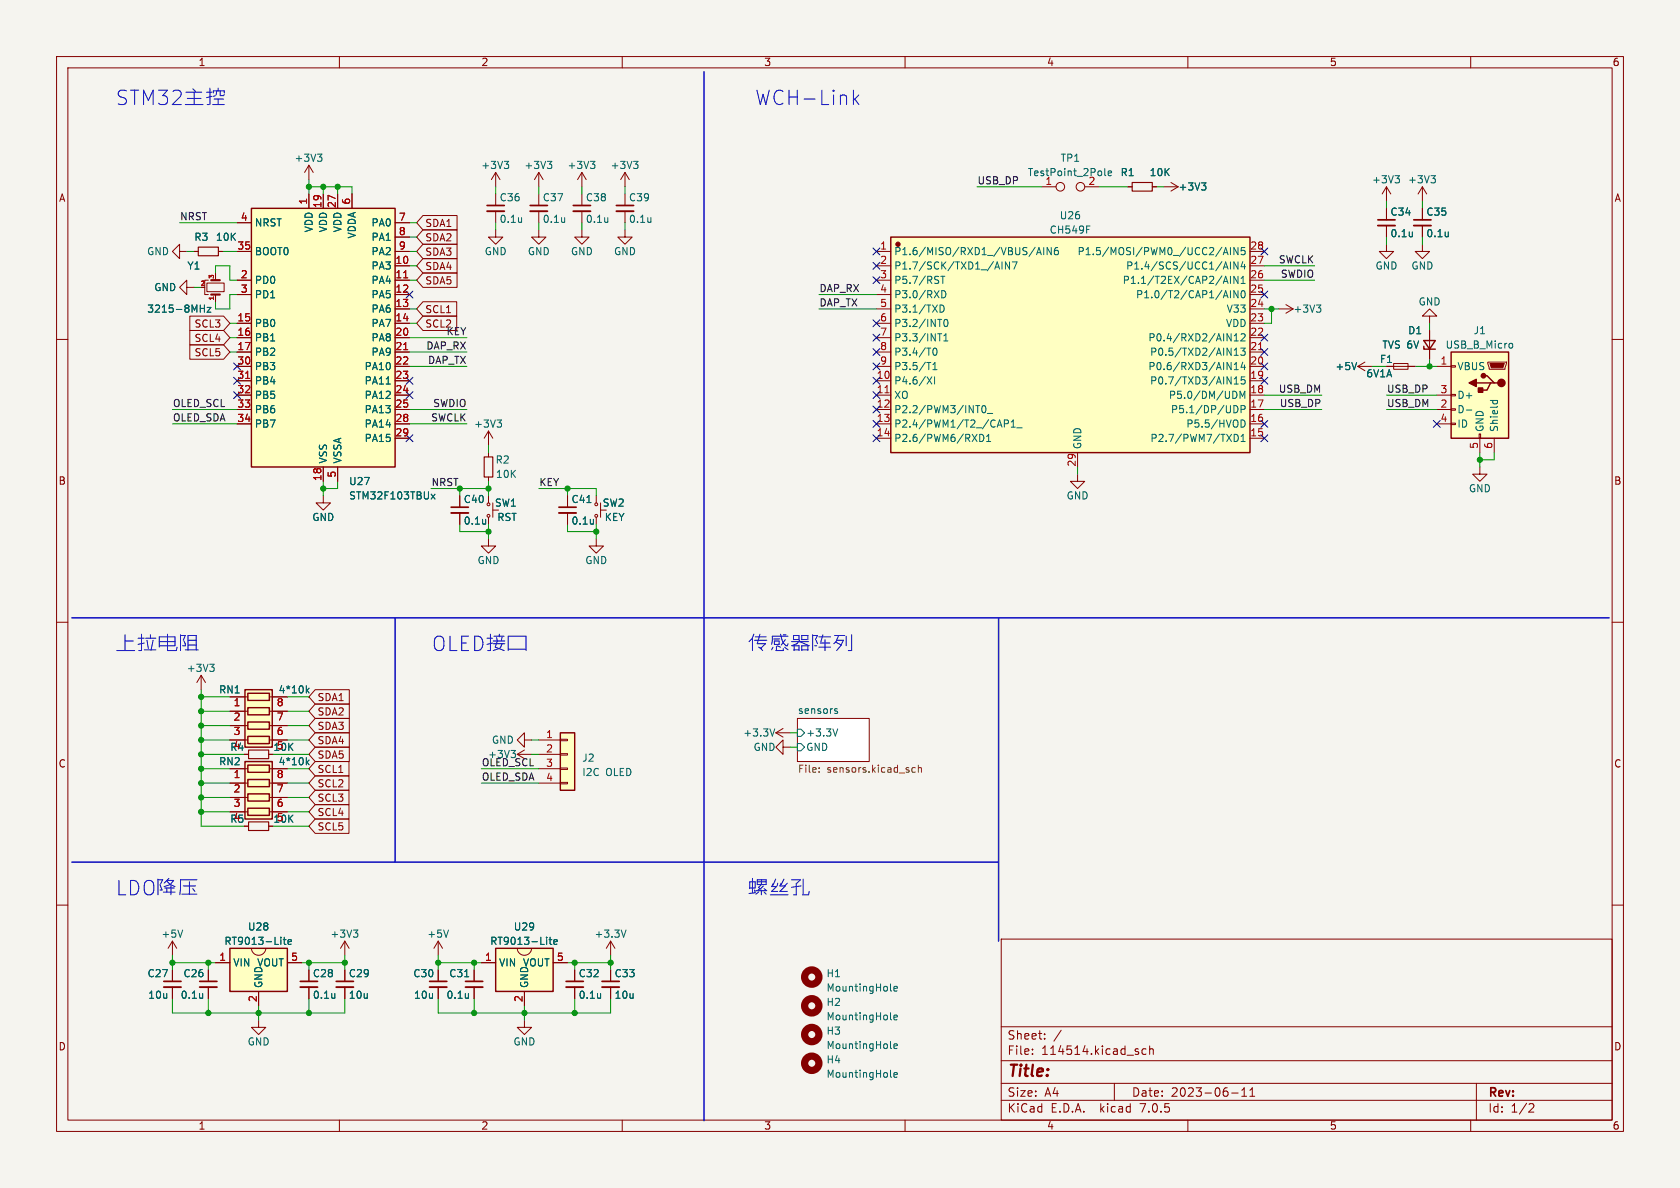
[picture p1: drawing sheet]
<svg xmlns="http://www.w3.org/2000/svg" width="297mm" height="210mm" viewBox="0 0 297 210" stroke-linecap="round" stroke-linejoin="round" font-family="sans-serif">
<path d="M0 0h297v210h-297z" fill="#f5f4ef" stroke="#f5f4ef" stroke-width=".18"/>
<g fill="none" stroke="#840000" stroke-width=".18">
<path d="M10 10h277v190h-277zM12 12h273v186h-273zM60 10v2M110 10v2M160 10v2M210 10v2M260 10v2M41.9 39.4h2.5M54.6 29.2v2.6M54.6 34.3v2.5M54.6 29.2l-.8 1.3M54.6 29.2l.8 1.3"/>
<path d="M57.1 34.3v2.5M59.7 34.3v2.5M62.2 34.3v2.5M69.8 39.4h2.6M74.8 38.1h6v2.5h-6l-1.1-1.2zM87.6 30.5v2.5M87.6 34.3v2M87.6 37.3v2.1M87.6 30.5l-.7 1.3M87.6 30.5l.8 1.3M95.2 30.5v2.5M95.2 34.3v2"/>
<path d="M95.2 37.3v2.1M95.2 30.5l-.7 1.3M95.2 30.5l.8 1.3M102.9 30.5v2.5M102.9 34.3v2M102.9 37.3v2.1M102.9 30.5l-.8 1.3M102.9 30.5l.7 1.3M110.5 30.5v2.5M110.5 34.3v2M110.5 37.3v2.1M110.5 30.5l-.8 1.3"/>
<path d="M110.5 30.5l.8 1.3M184.1 33h2.6M191.8 33h2.5M199.4 33h.8M203.7 33h.8M205.7 33h2.6M207 32.3l1.3 .7M208.3 33l-1.3 .8M245.1 33v2.6M245.1 36.8v2.1M245.1 39.9v2M245.1 33l-.8 1.3"/>
<path d="M245.1 33l.8 1.3M251.5 33v2.6M251.5 36.8v2.1M251.5 39.9v2M251.5 33l-.8 1.3M251.5 33l.7 1.3M10 60h2M31.7 44.5v-1.3l-1.2 1.3 1.2 1.2v-1.2h1.3M33 50.8v-1.3l-1.3 1.3 1.3 1.3v-1.3h1.3M33.6 58.4h5.9l1.1 1.3-1.1 1.3h-5.9zM33.6 55.9h5.9l1.1 1.3-1.1 1.2h-5.9zM34.3 44.5h.8"/>
<path d="M36.6 50h3v1.6h-3zM36.8 49.5h-.6v2.6h.6M38.1 48.3v1.2M38.1 52.1v1.2M38.6 44.5h.8M41.9 44.5h2.5M41.9 59.7h2.5M41.9 57.2h2.5M41.9 52.1h2.5M41.9 49.5h2.5M69.8 54.6h2.6M69.8 44.5h2.6"/>
<path d="M69.8 47h2.6M69.8 59.7h2.6M69.8 57.2h2.6M69.8 52.1h2.6M69.8 49.5h2.6M69.8 41.9h2.6M74.8 55.9h5.9v2.5h-5.9l-1.1-1.2zM74.8 40.6h6v2.6h-6l-1.1-1.3zM74.8 48.3h6v2.5h-6l-1.1-1.3zM74.8 53.3h5.9v2.6h-5.9l-1.1-1.3zM74.8 43.2h6v2.5h-6l-1.1-1.2zM74.8 45.7h6v2.6h-6l-1.1-1.3z"/>
<path d="M87.6 40.6v1.3h1.3l-1.3 1.3-1.2-1.3h1.2M95.2 40.6v1.3h1.3l-1.3 1.3-1.2-1.3h1.2M102.9 40.6v1.3h1.2l-1.2 1.3-1.3-1.3h1.3M110.5 40.6v1.3h1.3l-1.3 1.3-1.3-1.3h1.3M154.9 54.6h2.6M154.9 44.5h2.6M154.9 47h2.6M154.9 59.7h2.6M154.9 57.2h2.6M154.9 52.1h2.6M154.9 49.5h2.6M221 54.6h2.5"/>
<path d="M221 44.5h2.5M221 47h2.5M221 59.7h2.5M221 57.2h2.5M221 52.1h2.5M221 49.5h2.5M226.1 54.6h2.5M227.3 53.8l1.3 .8M228.6 54.6l-1.3 .8M245.1 43.2v1.3h1.3l-1.3 1.2-1.3-1.2h1.3M251.5 43.2v1.3h1.2l-1.2 1.2-1.3-1.2h1.3M252.7 55.9h-1.2l1.2-1.3 1.3 1.3h-1.3v1.3"/>
<path d="M252.7 58.4v5.1M285 60h2M33.6 61h5.9l1.1 1.2-1.1 1.3h-5.9zM41.9 64.8h2.5M41.9 72.4h2.5M41.9 69.9h2.5M41.9 74.9h2.5M41.9 67.3h2.5M41.9 62.2h2.5M69.8 64.8h2.6M69.8 72.4h2.6M69.8 69.9h2.6"/>
<path d="M69.8 74.9h2.6M69.8 67.3h2.6M69.8 77.5h2.6M69.8 62.2h2.6M86.4 76.2l-.8 1.3M86.4 76.2v2.5M86.4 76.2l.7 1.3M154.9 64.8h2.6M154.9 72.4h2.6M154.9 69.9h2.6M154.9 74.9h2.6M154.9 67.3h2.6"/>
<path d="M154.9 77.5h2.6M154.9 62.2h2.6M221 64.8h2.5M221 72.4h2.5M221 69.9h2.5M221 74.9h2.5M221 67.3h2.5M221 77.5h2.5M221 62.2h2.5M240 64.8h2.6M240 64.8l1.3 .7M241.3 64l-1.3 .8"/>
<path d="M245.1 64.8h5.1M246.4 64.3h2.5v1h-2.5zM254 64.8h2.5M254 72.4h2.5M254 69.9h2.5M254 74.9h2.5M256.5 74.8h.8v.3h-.8zM256.5 72.3h.8v.2h-.8zM256.5 69.7h.8v.3h-.8zM256.5 64.6h.8v.3h-.8zM261.5 76.7h.2v.8h-.2zM261.6 77.5v2.5"/>
<path d="M263 64h3.3v.3l-.2 1h-2.8zM264.2 77.5v2.5M57.1 87.6v1.3h1.3l-1.3 1.3-1.2-1.3h1.2M57.1 82.6v2.5M59.7 82.6v2.5M81.3 87.6v2.1M81.3 90.7v2M86.4 95.3v1.2h1.2l-1.2 1.3-1.3-1.3h1.3M86.4 80v.8M86.4 84.3v.8M86.4 87.6v1.3M86.4 91.4v1.3"/>
<path d="M87.1 88.9v2.5M100.3 87.6v2.1M100.3 90.7v2M105.4 95.3v1.2h1.3l-1.3 1.3-1.3-1.3h1.3M105.4 87.6v1.3M105.4 91.4v1.3M106.2 88.9v2.5M190.5 83.8v1.3h1.3l-1.3 1.3-1.3-1.3h1.3M190.5 80v2.6M261.6 82.6v1.2h-1.3l1.3 1.3 1.3-1.3h-1.3M10 110h2M35.6 119.4l-.8 1.3"/>
<path d="M35.6 119.4v2.5M35.6 119.4l.7 1.3M285 110h2M40.6 130.8h3.2M40.6 135.9h3.2M40.6 138.4h3.2M40.6 123.2h3.2M40.6 125.7h3.2M40.6 128.3h3.2M43.2 133.4h.7M47.5 133.4h.8M47.6 130.8h3.2"/>
<path d="M47.6 135.9h3.2M47.6 138.4h3.2M47.6 123.2h3.2M47.6 125.7h3.2M47.6 128.3h3.2M55.7 121.9h6.1v2.6h-6.1l-1.1-1.3zM55.7 124.5h6.1v2.5h-6.1l-1.1-1.3zM55.7 139.7h6v2.5h-6l-1.1-1.2zM55.7 137.2h6v2.5h-6l-1.1-1.3zM55.7 132.1h6.1v2.5h-6.1l-1.1-1.2zM55.7 129.5h6.1v2.6h-6.1l-1.1-1.3zM55.7 134.6h6v2.6h-6l-1.1-1.3z"/>
<path d="M55.7 127h6.1v2.5h-6.1l-1.1-1.2zM91.4 133.4h2.6M91.4 133.4l1.3 .7M92.7 130.8v-1.3l-1.3 1.3 1.3 1.3v-1.3h1.3M92.7 132.6l-1.3 .8M95.2 130.8h3.9M95.2 133.4h3.9M95.2 135.9h3.9M95.2 138.4h3.9M99.1 138.3h1.2v.3h-1.2zM99.1 135.8h1.2v.2h-1.2zM99.1 133.2h1.2v.3h-1.2z"/>
<path d="M99.1 130.7h1.2v.2h-1.2zM137.2 129.5l1.2 .8M137.2 129.5h2.5M138.4 132.1v-1.3l-1.2 1.3 1.2 1.3v-1.3h1.3M138.4 128.8l-1.2 .7M141 127h12.7v7.6h-12.7zM10 160h2M40.6 141h3.2M40.6 143.5h3.2M43.2 146.1h.7M47.5 146.1h.8M47.6 141h3.2"/>
<path d="M47.6 143.5h3.2M55.7 142.2h6v2.6h-6l-1.1-1.3zM55.7 144.8h6v2.5h-6l-1.1-1.2zM285 160h2M30.5 166.4v2.5M30.5 171.5v2M30.5 174.5v2M30.5 166.4l-.8 1.2M30.5 166.4l.7 1.2M36.8 171.5v2M36.8 174.5v2M38.1 170.2h2.5"/>
<path d="M44.4 167.6a1.27 1.27 0 0 0 1.3 1.3 1.27 1.27 0 0 0 1.3-1.3M45.7 175.3v2.5M50.8 170.2h2.5M54.6 171.5v2M54.6 174.5v2M61 166.4l-.8 1.2M61 166.4v2.5M61 171.5v2M61 174.5v2M61 166.4l.7 1.2M77.5 166.4l-.8 1.2M77.5 166.4v2.5"/>
<path d="M77.5 171.5v2M77.5 174.5v2M77.5 166.4l.7 1.2M83.8 171.5v2M83.8 174.5v2M85.1 170.2h2.5M91.4 167.6a1.27 1.27 0 0 0 1.3 1.3 1.27 1.27 0 0 0 1.3-1.3M92.7 175.3v2.5M97.8 170.2h2.5M101.6 171.5v2M101.6 174.5v2M107.9 166.4l-.7 1.2"/>
<path d="M107.9 166.4v2.5M107.9 171.5v2M107.9 174.5v2M107.9 166.4l.8 1.2M177 166h108v32h-108zM45.7 180.3v1.3h1.3l-1.3 1.3-1.3-1.3h1.3M60 198v2M92.7 180.3v1.3h1.3l-1.3 1.3-1.3-1.3h1.3M110 198v2M160 198v2M177 194.5h108M177 191.5h108"/>
<path d="M177 187.5h108M177 181.5h108M182.5 186.3v.1M182.5 185.5v.1M184.7 183.6v.1M184.7 182.8v.1M187.6 182.1l-1.3 2M197 191.5v3M202.6 185.5l-.4-.1-.3 .3v.4l.1 .2h.6M203.2 185.5l.3-.1 .3 .1 .1 .9M203.2 184.9v1.5M210 198v2"/>
<path d="M217.7 193.2h1.2M219.5 193.8h.9M219.5 192.7l.5-.4v1.5M221 193.8h.8M221 192.7l.4-.4v1.5M260 198v2M261 191.5v6.5M270.5 195.1l.5 .1 .2 .3-1 1.1h1"/>
<circle cx="187.5" cy="33" r=".76"/>
<circle cx="191" cy="33" r=".76"/>
<circle cx="86.4" cy="89.2" r=".25"/>
<circle cx="86.4" cy="91.2" r=".25"/>
<circle cx="105.4" cy="91.2" r=".25"/>
<circle cx="105.4" cy="89.2" r=".25"/>
</g>
<path d="M141 127h12.7v7.6h-12.7z" fill="#fff" stroke="#fff" stroke-width=".18"/>
<g fill="none" stroke="#006464" stroke-width=".18">
<path d="M56.1 27.2h.8l-.4 .5M56.7 27.7l.2 .3v.3l-.2 .2M89.1 28.5h.8l-.4 .5M89.7 29l.2 .2v.3l-.2 .3M96.8 28.5h.7l-.4 .5M97.3 29l.2 .2v.3l-.2 .3M104.4 28.5h.8l-.5 .5M104.9 29l.3 .2v.3l-.3 .3M112 28.5h.8l-.4 .5M112.5 29l.3 .2v.3l-.3 .3M192.1 39.9h.6M195.3 29.8v1.1l.2 .2"/>
<path d="M195.9 30.6l.6-.1v-.2l-.4-.1-.2 .2 .1 .6h.5M212.4 32.3h.8l-.4 .5M212.9 32.8l.3 .3v.3l-.3 .2M246.6 31.1h.8l-.4 .4M247.2 31.5l.2 .3v.3l-.2 .2M253 31.1h.8l-.5 .4M253.5 31.5l.3 .3v.3l-.3 .2M35.4 54.5h.7M36.1 53.9v1.3M36.6 54.3h.7l-.7 .9h.7M165.8 59h.7M166.2 53.9a.64 .64 0 0 1 .7 .7 .64 .64 0 0 1-.7 .6z"/>
<path d="M166.3 48.8h.7M166.5 51.4a.64 .64 0 0 1 .7 .6 .64 .64 0 0 1-.7 .6zM166.7 48.8v1.3M166.9 59.4l.3-.4v1.3M167 56.6l.2-.1a.68 .68 0 0 1 .4 .6 .68 .68 0 0 1-.4 .6l-.2-.1-.1-.4zM177.1 46.3v1.3M178.5 46.3v1.3l-.8-1.3v1.3M179 46.3h.8l-.5 1.3M183.2 45l.5-1.2 .4 1.2M183.4 44.7h.6M184.5 43.8v1.2M185.8 43.8v1.2l-.7-1.2v1.2"/>
<path d="M187 43.8h-.4a.86 .86 0 0 0 0 1.2l.5-.1v-.4l-.2-.3-.4 .1-.1 .2M216.3 45l.4-1.2 .4 1.2M216.4 44.7h.6M216.4 49.7h.6M216.7 51.4l.4 1.2M216.7 48.8l.4 1.3M217.5 43.8v1.2M217.5 46.3v1.3M217.5 48.8v1.3M217.5 51.4v1.2M218.2 59.4l.4-.4v1.3M218.9 43.8v1.2l-.8-1.2v1.2"/>
<path d="M218.9 46.3v1.3l-.8-1.3v1.3M218.9 48.8v1.3l-.8-1.3v1.3M218.9 51.4v1.2l-.8-1.2v1.2M219.4 49.2l.4-.4v1.3M219.4 59.1l.5-.1 .2 .4-.8 .9h.8M219.4 50.1h.7M219.6 51.4h.1a.68 .68 0 0 1 .4 .6 .68 .68 0 0 1-.4 .6 .84 .84 0 0 1-.1-1.2zM219.7 46.2l-.3 .9h.8M220 46.7v.9M220.1 43.8h-.6l-.1 .6 .2-.2 .4 .1 .1 .2v.4l-.2 .1-.5-.1M232.7 53.9h.8l-.4 .5M233.3 54.4l.2 .2v.3l-.2 .3"/>
<path d="M87.9 74.2h.8l-.5 .5M88.4 74.7l.3 .3v.3l-.3 .2M163.8 64.1h.8M163.9 66.6l.8 1.3M164.7 66.6l-.8 1.3M164.9 65.3h.7M164.9 64.4l.4-.3v1.2M165 61.7l.2-.2a.68 .68 0 0 1 .5 .7 .68 .68 0 0 1-.5 .6l-.2-.1-.1-.4zM165.2 66.6v1.3M166.9 60.3h.7M173.2 76.8a.64 .64 0 0 1 .7 .6 .64 .64 0 0 1-.7 .6zM173.7 71.8l.2-.1a.68 .68 0 0 1 .4 .6 .68 .68 0 0 1-.4 .7l-.2-.2-.1-.3z"/>
<path d="M174.4 78h.7M174.4 77.1l.4-.3v1.2M174.5 73.1h1M177.6 74.2h.4l.3 .3-.1 .3-.6 .1M178.8 75.5h.7M178.8 74.6l.3-.4v1.3M179.7 75.6h1M218.1 71.7a.64 .64 0 0 1 .8 .6 .64 .64 0 0 1-.8 .7M218.2 76.8a.64 .64 0 0 1 .7 .6 .64 .64 0 0 1-.7 .6zM218.2 67.9h.7M218.2 61.9l.4-.4v1.3M218.2 64.4l.4-.3v1.2"/>
<path d="M218.2 67l.4-.4v1.3M218.2 65.3h.7M218.2 62.8h.7M218.2 60.3h.7M218.4 69.2l.3 .5-.3 .7M219.2 70.4v-1.2l.4 .9 .5-.9v1.2M219.3 61.5h.8l-.4 .5 .4 .1v.6l-.2 .1-.6-.1M219.4 74.2a.64 .64 0 0 1 .7 .7 .64 .64 0 0 1-.7 .6M219.4 72.4l.6-.1 .1-.2v-.3l-.7-.1v1.3M219.4 78h.7M219.4 77.1l.4-.3v1.2M219.7 64l-.3 .9h.8"/>
<path d="M220 64.5v.8M220.1 66.6h-.6l-.1 .6 .2-.1 .4 .1 .1 .1v.5l-.2 .1-.5-.1M239.8 64.1l-.4 1.2M259.2 72.5h1M263.5 70.8h1.2M264 70.8l-.1 .4M264.7 70.8v.4M267 60.7l.3 .1 .1 .1v.5l-.4 .1M76.2 87.4l.7 .8M76.9 87.4l-.7 .8M37.1 117.4h.8l-.5 .5M37.6 117.9l.3 .2v.3l-.3 .3"/>
<path d="M54.3 134.7l.3 .5M54.3 122l.3 .5M54.6 134.4l-.4 .4M54.6 121.7l-.4 .4M90.3 132.7h.8l-.4 .4M90.9 133.1l.2 .3v.3M137 128.8l-.5 1.3M141 131.4h.6l.6 .7-.6 .6h-.6zM141 128.9h.6l.6 .6-.6 .7h-.6zM147.6 125.6l.5 .3-.1 .2h-.3M147.6 125.3h.4M148.1 128.8l-.4 1.3"/>
<path d="M32.3 164.4l-.4 1.3M50.1 166.1h.5M50.3 165.7v1.1l.3 .1M50.9 166.5l.6-.1v-.2l-.4-.1-.2 .2 .1 .6h.5M62.5 164.4h.8l-.5 .5M63 164.9l.3 .2v.3l-.3 .3M79.3 164.4l-.4 1.3M97.1 166.1h.4M97.2 165.7v1.1l.3 .1M97.9 166.5l.6-.1v-.2l-.4-.1-.2 .2 .1 .6h.5M110.7 164.4l-.5 1.3M157.5 175.1l.1 .1"/>
<path d="M158 174.8l.6-.1v-.3h-.4l-.2 .1 .1 .6h.5M158 179.9l.6-.2v-.2l-.4-.1-.2 .2 .1 .6h.5M157.5 190.4h.1M157.5 180.2l.1 .1M157.5 185.3l.1 .1M158 190l.6-.1v-.2l-.4-.1-.2 .2 .1 .6h.5M158 184.9l.6-.1v-.2l-.4-.1-.2 .2 .1 .6h.5"/>
</g>
<path d="M144.8 136.4v.1M144.8 135.7v.2M161.8 135.7h-.3l-.3 .2 .1 .6h.5M162.4 135.8l.1-.1h.3l.1 .8M162.4 135.3v1.2" fill="none" stroke="#725600" stroke-width=".18"/>
<g fill="none" stroke="#840000" stroke-width="1.3">
<circle cx="143.5" cy="172.7" r="1.27"/>
<circle cx="143.5" cy="177.8" r="1.27"/>
<circle cx="143.5" cy="188" r="1.27"/>
<circle cx="143.5" cy="182.9" r="1.27"/>
</g>
<g fill="none" stroke="#840000" stroke-width=".33">
<path d="M86.1 37.3h3.1M93.7 37.3h3.1M101.3 37.3h3.1M109 37.3h3M243.6 39.9h3M249.9 39.9h3.1M79.8 90.7h3M98.8 90.7h3.1M29 174.5h3M35.3 174.5h3.1M53.1 174.5h3M59.4 174.5h3.1"/>
<path d="M75.9 174.5h3.1M82.3 174.5h3M100.1 174.5h3M106.4 174.5h3.1"/>
</g>
<g fill="none" stroke="#840000" stroke-width=".3">
<path d="M86.1 36.3h3.1M93.7 36.3h3.1M101.3 36.3h3.1M109 36.3h3M243.6 38.9h3M249.9 38.9h3.1M79.8 89.7h3M98.8 89.7h3.1M29 173.5h3M35.3 173.5h3.1M53.1 173.5h3M59.4 173.5h3.1"/>
<path d="M75.9 173.5h3.1M82.3 173.5h3M100.1 173.5h3M106.4 173.5h3.1"/>
</g>
<path d="M200.2 32.3h3.5v1.5h-3.5zM35.1 43.7h3.5v1.5h-3.5zM85.6 80.8h1.5v3.5h-1.5zM43.9 132.6h3.6v1.5h-3.6zM43.9 145.3h3.6v1.5h-3.6z" fill="none" stroke="#840000" stroke-width=".2"/>
<g fill="#ffffc2" stroke="#ffffc2" stroke-width=".18">
<path d="M256.5 62.2h10.2v15.3h-10.2z"/>
<path d="M157.5 41.9h63.5v38.1h-63.5z"/>
<path d="M99.1 129.5h2.5v10.2h-2.5z"/>
<path d="M87.6 167.6h10.2v7.7h-10.2z"/>
<path d="M44.4 36.8h25.4v45.8h-25.4z"/>
<path d="M43.3 134.6h4.8v10.2h-4.8z"/>
<path d="M43.3 121.9h4.8v10.2h-4.8z"/>
<path d="M40.6 167.6h10.2v7.7h-10.2z"/>
</g>
<g fill="none" stroke="#840000" stroke-width=".25">
<path d="M44.4 36.8h25.4v45.8h-25.4zM157.5 41.9h63.5v38.1h-63.5zM251.7 61.2v.5h2M251.7 60.2h2l-1 1.5zM256.5 62.2h10.2v15.3h-10.2zM261 67.7h2.5M262.3 66.4h.6l1.3 1.3h.6M264.2 67.7h-.7l-.6 1.3h-1.3M43.3 134.6h4.8v10.2h-4.8zM43.3 121.9h4.8v10.2h-4.8zM43.8 135.3h3.8v1.2h-3.8zM43.8 137.8h3.8v1.3h-3.8z"/>
<path d="M43.8 122.6h3.8v1.2h-3.8zM43.8 125.1h3.8v1.3h-3.8zM43.8 127.6h3.8v1.3h-3.8zM43.8 130.2h3.8v1.2h-3.8zM99.1 129.5h2.5v10.2h-2.5zM43.8 140.3h3.8v1.3h-3.8zM43.8 142.9h3.8v1.2h-3.8zM40.6 167.6h10.2v7.7h-10.2zM87.6 167.6h10.2v7.7h-10.2z"/>
</g>
<g fill="#840000" stroke="#840000" stroke-width=".25">
<path d="M259.7 67.7l1.3-.6v1.2z"/>
<path d="M261.4 68.6h.7v.7h-.7z"/>
<circle cx="265.4" cy="67.7" r=".63"/>
<circle cx="262.3" cy="66.4" r=".38"/>
</g>
<g fill="#840000" stroke="#840000" stroke-width=".18">
<path d="M263.4 64.3h2.5l-.2 .7h-2z"/>
<circle cx="158.8" cy="43.2" r=".38"/>
</g>
<path d="M71.4 49.1h.7M43.4 66.9h.7M71.4 61.8h.7M156.5 69.4h.7M222.5 61.8h.7" fill="none" stroke="#a90000" stroke-width=".18"/>
<path d="M37.3 52.1h1.6M37.3 49.5h1.6" fill="none" stroke="#840000" stroke-width=".38"/>
<g fill="none" stroke="#0000c2" stroke-width=".18">
<path d="M22.4 16.1l-1-.2a.62 .62 0 0 0-.5 .6 .62 .62 0 0 0 .5 .7 .93 .93 0 0 1 1 .6 .65 .65 0 0 1-.5 .7l-1-.1M23.1 15.9h1.4M23.8 15.9v2.6M25.4 18.5v-2.6l.8 1.9 .9-1.9v2.6M28 15.9h1.6l-.8 1a.69 .69 0 0 1 .8 .5v.6l-.2 .4-.3 .1h-.7l-.4-.3M30.6 16.2l.3-.3h.6a.69 .69 0 0 1 .4 1.1l-1.4 1.5h1.5M32.8 18.5h3.1M32.9 16.3h2.8M33.1 17.4h2.4M34.1 15.7l.5 .5M34.3 16.3v2.2M36.5 16.3h1"/>
<path d="M36.6 18.5h.4M37.1 15.6v2.9M37.5 17l-1 .3M37.6 18.5h2.1M37.7 16.4v-.3h2v.3M37.8 17.5h1.7M38.1 16.9l-.4 .1M38.3 16.1l-.1 .7M38.6 15.6v.5M38.6 17.5v.9M38.9 16.1v.8h.6l.2-.2M150.9 15.9v2.6"/>
<path d="M151.1 17.5l.7 1M151.8 16.8l-.9 1M20.7 115h3.1M22.1 113.3h1.5M22.1 112.2v2.8M24.4 112.8h1.1M25 112.1v2.9h-.5M25.5 114.9h2.1M25.5 113.7l-1.1 .2M25.7 112.8h1.9M26 113.2l.2 1.4M26.6 112.2v.6"/>
<path d="M27.1 113.2l-.4 1.7M28.2 113.4h2.7M28.2 114.2h2.7v-1.6h-2.7v1.8M29.6 112.1v2.9h1.6l.1-.6M31.9 112.2v2.8M31.9 112.3h.9l-.4 .9M32.5 113.3l.3 .5v.4h-.5M32.8 114.9h2.3M33.2 113.2h1.5M33.2 114h1.5M33.2 114.9v-2.6h1.5v2.6M76.9 112.8a.85 .85 0 0 1 1-.3 .85 .85 0 0 1 .6 .8v.9a.85 .85 0 0 1-.9 .8 .85 .85 0 0 1-.8-.8z"/>
<path d="M79.6 112.5v2.5h1.2M81.6 113.7h.9M82.8 112.5h-1.2v2.5h1.2M83.9 112.5a1.34 1.34 0 0 1 1.5 .8 1.34 1.34 0 0 1-.5 1.6l-1 .1zM86.1 112.8h1M86.7 112.1v2.9h-.5M87.1 113.7l-1 .2M87.2 113.3h2M87.2 113.8h2M87.3 112.5h1.8M87.8 112.7l.1 .6-.4 1.1 1.6 .6M88.3 112.1v.5"/>
<path d="M88.8 112.6l-.2 .6M88.8 113.8l-.3 .6-.2 .2-1.1 .4M89.8 115v-2.5h3.2v2.5M89.8 114.8h3.2M132.9 112.9l-.5 .5M133 112.7v2.3M133.3 112.1l-.4 1M133.4 113.2h2.2M133.5 112.6h1.9M134.1 114.4l.5 .2M134.4 112.1l-.5 1.7h1.4l-.8 .8M134.4 114.5l.4 .5"/>
<path d="M136.7 114.4l-.3 .5M136.8 112.9h1.1M136.9 113.3h.8v.6h-.8zM137.3 114.3v.7M137.4 114.2l.6 .2M138 112.1l.5 1.6 .5 .5h.2l.1-.4M138.5 114.6v.4h-1.4M138.5 112.2h.5M138.7 114.4l.6 .5M138.8 113.1l-.7 .9M139.3 112.5h-2.8l-.1 1.4M139.9 113.4h3"/>
<path d="M140 114.2h1.3v.8M140.3 114.9h1M140.3 112.3h1v.8h-1zM140.4 114v1M141.4 113.4l1.7 .8M141.4 113.2l-.5 .6-1 .4M141.7 114.9h1.1M141.7 115v-.8h1.1v.8M142.7 113.1h-1v-.8h1.1v.8M143.7 112.3h.8l-.3 .8M143.7 112.2v2.8M144 114.2h.4"/>
<path d="M144.3 113.2l.2 .6M144.8 112.6h2M144.8 114.4h2M145 113.7h1.7M145.5 112.2l-.4 1.2M145.8 113.1v1.9M147.5 112.3h1.9M147.8 113.5l1 .5M147.9 113.2h1.2l-.5 1-.7 .8M148.3 112.3l-.5 1.1-.4 .4M149.6 112.5v1.7M150.6 112.2v2.8h-.6"/>
<path d="M21 155.6v2.6h1.2M23.1 155.6a1.34 1.34 0 0 1 1.4 .9 1.34 1.34 0 0 1-.5 1.6l-.9 .1zM25.6 156a.85 .85 0 0 1 1-.4 .85 .85 0 0 1 .6 .9v.8a.85 .85 0 0 1-.9 .9 .85 .85 0 0 1-.8-.9zM27.9 155.5h.9l-.4 .7M27.9 155.4v2.8M28.3 156.4l.3 .9h-.3M28.9 157.7h2M29.1 157h1.7M29.5 155.6h1.2l-.6 .8M29.5 157v.7M29.5 155.8l.6 .6M29.9 155.3l-.9 .8"/>
<path d="M30.1 156.4l.8 .3M30.1 156.4l-1.1 .3M30.2 156.6v1.6M32.2 158.1h2.6M32.4 156.6h2.2M33.5 155.9v2.2M34.1 157.1l.4 .5M34.8 155.5h-2.9l-.1 2.7M132.5 157h1v-1.1h-1v1.2M133 155.3v2.5M133.4 157.3l.1 .5-1.1 .1M133.6 157.5h1.8"/>
<path d="M133.9 155.9h1.5M133.9 155.5h1.5v.9h-1.5zM134.1 157.7l-.5 .4M134.6 155.5v.9l-.5 .5 .3 .2-.4 .2M134.6 157.3v.9M135 156.6l-.6 .6M135.1 157.7l.3 .4M135.1 157.1l.5 .4M136.2 158.2h3.1M136.7 156.2l-.3 .5h.9l-.9 .9h1.1M137.1 155.4l-.4 1.1M137.5 156.1l-.1 .5"/>
<path d="M138.1 156.1l-.2 .5h.9l-.9 1h1.3M138.6 155.4l-.5 1M139.2 156.1l-.5 .5M139.9 155.5h1.6l-.6 .6M140.8 156.1v2.1h-.5M141.6 156.6l-1.7 .3M142 155.4v2.7M143.1 157.6l-.2 .6h-1"/>
</g>
<path d="M124.5 12.7v185.4M12.7 109.2h271.8M69.8 109.2v43.2M176.5 109.2v57.2M12.7 152.4h163.8" fill="none" stroke="#0000c2" stroke-width=".25"/>
<g fill="none" stroke="#009600" stroke-width=".18">
<path d="M31.7 39.4h10.2M54.6 33h7.6v1.3M54.6 31.8v2.5M57.1 33v1.3M59.7 33v1.3M72.4 39.4h1.3M87.6 33v1.3M87.6 39.4v1.2M95.2 33v1.3M95.2 39.4v1.2M102.9 33v1.3M102.9 39.4v1.2"/>
<path d="M110.5 33v1.3M110.5 39.4v1.2M172.7 33h11.4M194.3 33h5.1M204.5 33h1.2M245.1 35.6v1.2M251.5 35.6v1.2M33 44.5h1.3M34.3 50.8h1.3M38.1 48.3v-1.3h2.5v2.5h1.3M39.4 44.5h2.5M40.6 57.2h1.3"/>
<path d="M40.6 59.7h1.3M41.9 52.1h-1.3v2.5h-2.5v-1.3M72.4 54.6h1.3M72.4 44.5h1.3M72.4 41.9h1.3M72.4 57.2h1.3M72.4 49.5h1.3M72.4 47h1.3M72.4 59.7h10.1M144.8 52.1h10.1M144.8 54.6h10.1M223.5 54.6h2.6"/>
<path d="M223.5 49.5h8.9M223.5 47h8.9M224.8 54.6v2.6h-1.3M245.1 41.9v1.3M251.5 41.9v1.3M252.7 57.2v1.2M30.5 72.4h11.4M30.5 74.9h11.4M40.6 62.2h1.3M72.4 72.4h10.1M72.4 64.8h10.1M72.4 74.9h10.1"/>
<path d="M72.4 62.2h10.1M86.4 78.7v1.3M223.5 72.4h10.2M223.5 69.9h10.2M242.6 64.8h2.5M245.1 72.4h8.9M245.1 69.9h8.9M250.2 64.8h3.8M252.7 63.5v1.3M57.1 85.1v2.5M59.7 85.1v1.3h-2.6M76.2 86.4h10.2"/>
<path d="M81.3 92.7v1.3h5.1M81.3 86.4v1.2M86.4 85.1v2.5M86.4 92.7v2.6M95.2 86.4h10.2v1.2M100.3 86.4v1.2M100.3 92.7v1.3h5.1M105.4 92.7v2.6M190.5 82.6v1.2M261.6 80v2.6M264.2 80v1.3h-2.6M35.6 130.8h5"/>
<path d="M35.6 128.3h5M35.6 121.9v24.2h7.6M35.6 133.4h7.6M35.6 135.9h5M35.6 138.4h5M35.6 125.7h5M35.6 123.2h5M48.3 133.4h6.3M50.8 130.8h3.8M50.8 128.3h3.8M50.8 135.9h3.8M50.8 138.4h3.8"/>
<path d="M50.8 125.7h3.8M50.8 123.2h3.8M85.1 135.9h10.1M85.1 138.4h10.1M94 130.8h1.2M94 133.4h1.2M139.7 132.1h1.3M139.7 129.5h1.3M35.6 143.5h5M35.6 141h5M48.3 146.1h6.3M50.8 143.5h3.8"/>
<path d="M50.8 141h3.8M30.5 176.5v2.6h30.5v-2.6M30.5 170.2h7.6M30.5 168.9v2.6M36.8 170.2v1.3M36.8 176.5v2.6M45.7 177.8v2.5M53.3 170.2h7.7M54.6 170.2v1.3M54.6 176.5v2.6M61 168.9v2.6M77.5 176.5v2.6h30.4v-2.6"/>
<path d="M77.5 168.9v2.6M77.5 170.2h7.6M83.8 170.2v1.3M83.8 176.5v2.6M92.7 177.8v2.5M100.3 170.2h7.6M101.6 170.2v1.3M101.6 176.5v2.6M107.9 168.9v2.6"/>
</g>
<g fill="none" stroke="#000084" stroke-width=".18">
<path d="M71.8 51.5l1.2 1.2M73 51.5l-1.2 1.2M154.3 59.1l1.2 1.2M154.3 56.5l1.2 1.3M154.3 46.4l1.2 1.2M154.3 48.9l1.2 1.2M154.3 43.8l1.2 1.3M155.5 59.1l-1.2 1.2M155.5 56.5l-1.2 1.3M155.5 46.4l-1.2 1.2M155.5 48.9l-1.2 1.2M155.5 43.8l-1.2 1.3"/>
<path d="M222.9 59.1l1.2 1.2M222.9 43.8l1.2 1.3M222.9 51.5l1.2 1.2M224.1 59.1l-1.2 1.2M224.1 43.8l-1.2 1.3M224.1 51.5l-1.2 1.2M41.3 69.2l1.2 1.3M41.3 66.7l1.2 1.2M41.3 64.2l1.2 1.2M42.5 69.2l-1.2 1.3M42.5 66.7l-1.2 1.2M42.5 64.2l-1.2 1.2"/>
<path d="M71.8 69.2l1.2 1.3M71.8 66.7l1.2 1.2M71.8 76.9l1.2 1.2M73 69.2l-1.2 1.3M73 66.7l-1.2 1.2M73 76.9l-1.2 1.2M154.3 64.2l1.2 1.2M154.3 61.6l1.2 1.2M154.3 66.7l1.2 1.2M154.3 71.8l1.2 1.2M154.3 74.3l1.2 1.2M154.3 76.9l1.2 1.2"/>
<path d="M154.3 69.2l1.2 1.3M155.5 64.2l-1.2 1.2M155.5 61.6l-1.2 1.2M155.5 66.7l-1.2 1.2M155.5 71.8l-1.2 1.2M155.5 74.3l-1.2 1.2M155.5 76.9l-1.2 1.2M155.5 69.2l-1.2 1.3M222.9 61.6l1.2 1.2M222.9 74.3l1.2 1.2M222.9 66.7l1.2 1.2M222.9 76.9l1.2 1.2"/>
<path d="M222.9 64.2l1.2 1.2M224.1 61.6l-1.2 1.2M224.1 74.3l-1.2 1.2M224.1 66.7l-1.2 1.2M224.1 76.9l-1.2 1.2M224.1 64.2l-1.2 1.2M253.4 74.3l1.2 1.2M254.6 74.3l-1.2 1.2"/>
</g>
<g fill="#009600" stroke="#009600" stroke-width=".18">
<circle cx="107.9" cy="170.2" r=".46"/>
<circle cx="105.4" cy="94" r=".46"/>
<circle cx="81.3" cy="86.4" r=".46"/>
<circle cx="100.3" cy="86.4" r=".46"/>
<circle cx="86.4" cy="86.4" r=".46"/>
<circle cx="86.4" cy="94" r=".46"/>
<circle cx="224.8" cy="54.6" r=".46"/>
<circle cx="261.6" cy="81.3" r=".46"/>
<circle cx="252.7" cy="64.8" r=".46"/>
<circle cx="92.7" cy="179.1" r=".46"/>
<circle cx="101.6" cy="179.1" r=".46"/>
<circle cx="101.6" cy="170.2" r=".46"/>
<circle cx="83.8" cy="179.1" r=".46"/>
<circle cx="57.1" cy="86.4" r=".46"/>
<circle cx="54.6" cy="33" r=".46"/>
<circle cx="57.1" cy="33" r=".46"/>
<circle cx="59.7" cy="33" r=".46"/>
<circle cx="54.6" cy="179.1" r=".46"/>
<circle cx="45.7" cy="179.1" r=".46"/>
<circle cx="54.6" cy="170.2" r=".46"/>
<circle cx="61" cy="170.2" r=".46"/>
<circle cx="83.8" cy="170.2" r=".46"/>
<circle cx="77.5" cy="170.2" r=".46"/>
<circle cx="35.6" cy="135.9" r=".46"/>
<circle cx="35.6" cy="138.4" r=".46"/>
<circle cx="35.6" cy="133.4" r=".46"/>
<circle cx="36.8" cy="170.2" r=".46"/>
<circle cx="35.6" cy="141" r=".46"/>
<circle cx="36.8" cy="179.1" r=".46"/>
<circle cx="30.5" cy="170.2" r=".46"/>
<circle cx="35.6" cy="128.3" r=".46"/>
<circle cx="35.6" cy="125.7" r=".46"/>
<circle cx="35.6" cy="130.8" r=".46"/>
<circle cx="35.6" cy="123.2" r=".46"/>
<circle cx="35.6" cy="143.5" r=".46"/>
</g>
<text font-size="3.5" fill="#0000c2" x="133.3" y="18.8">WCH-Link</text>
<text font-size="2.8" fill="#840000" x="178" y="190.8">Title:</text>
<g font-size="2.1" fill="#840000">
<text x="178" y="183.9">Sheet:</text>
<text x="178" y="186.6">File:</text>
<text x="184" y="186.6">114514.kicad_sch</text>
<text x="178" y="196.8">KiCad</text>
<text x="178" y="194">Size:</text>
<text x="184.6" y="194">A4</text>
<text x="185.7" y="196.8">E.D.A.</text>
<text x="194.4" y="196.8">kicad</text>
<text x="200" y="194">Date:</text>
<text x="201.5" y="196.8">7.0.5</text>
<text x="206.9" y="194">2023-06-11</text>
<text x="263" y="194.2">Rev:</text>
<text x="263" y="196.8">Id:</text>
<text x="267" y="196.8">1/2</text>
</g>
<g font-size="1.8" fill="#840000">
<text x="35" y="11.8">1</text>
<text x="85" y="11.8">2</text>
<text x="135" y="11.8">3</text>
<text x="185" y="11.8">4</text>
<text x="235" y="11.8">5</text>
<text x="285" y="11.8">6</text>
<text x="10.4" y="35.8">A</text>
<text x="285.4" y="35.8">A</text>
<text x="75.1" y="40.3">SDA1</text>
<text x="75.1" y="42.8">SDA2</text>
<text x="75.1" y="45.4">SDA3</text>
<text x="75.1" y="47.9">SDA4</text>
<text x="75.1" y="50.4">SDA5</text>
<text x="34.4" y="58.1">SCL3</text>
<text x="75.1" y="58.1">SCL2</text>
<text x="75.1" y="55.5">SCL1</text>
<text x="34.4" y="63.1">SCL5</text>
<text x="34.4" y="60.6">SCL4</text>
<text x="10.3" y="85.8">B</text>
<text x="285.3" y="85.8">B</text>
<text x="56" y="124.1">SDA1</text>
<text x="56" y="126.6">SDA2</text>
<text x="56" y="131.7">SDA4</text>
<text x="56" y="129.2">SDA3</text>
<text x="10.3" y="135.8">C</text>
<text x="56" y="134.3">SDA5</text>
<text x="56" y="136.8">SCL1</text>
<text x="285.3" y="135.8">C</text>
<text x="56" y="141.9">SCL3</text>
<text x="56" y="139.3">SCL2</text>
<text x="56" y="144.4">SCL4</text>
<text x="56" y="147">SCL5</text>
<text x="10.3" y="185.8">D</text>
<text x="285.3" y="185.8">D</text>
<text x="35" y="199.8">1</text>
<text x="85" y="199.8">2</text>
<text x="135" y="199.8">3</text>
<text x="185" y="199.8">4</text>
<text x="235" y="199.8">5</text>
<text x="285" y="199.8">6</text>
</g>
<g font-size="1.8" fill="#006464">
<text x="52" y="28.8">+3V3</text>
<text x="187.4" y="28.8">TP1</text>
<text x="85" y="30">+3V3</text>
<text x="88.3" y="35.8">C36</text>
<text x="92.6" y="30">+3V3</text>
<text x="95.9" y="35.8">C37</text>
<text x="100.3" y="30">+3V3</text>
<text x="103.5" y="35.8">C38</text>
<text x="107.9" y="30">+3V3</text>
<text x="111.1" y="35.8">C39</text>
<text x="181.6" y="31.3">TestPoint_2Pole</text>
<text x="184.8" y="32.8">1</text>
<text x="198" y="31.3">R1</text>
<text x="203.2" y="31.3">10K</text>
<text x="208.3" y="33.8">+3V3</text>
<text x="242.5" y="32.6">+3V3</text>
<text x="248.9" y="32.6">+3V3</text>
<text x="45" y="40.2">NRST</text>
<text x="55.4" y="41.1" transform="rotate(-90 55.4 41.1)">VDD</text>
<text x="58" y="41.1" transform="rotate(-90 58 41.1)">VDD</text>
<text x="60.5" y="41.1" transform="rotate(-90 60.5 41.1)">VDD</text>
<text x="65.6" y="40.2">PA0</text>
<text x="88.3" y="39.6">0.1u</text>
<text x="95.9" y="39.6">0.1u</text>
<text x="103.5" y="39.6">0.1u</text>
<text x="111.1" y="39.6">0.1u</text>
<text x="185.5" y="41.5">CH549F</text>
<text x="187.3" y="38.9">U26</text>
<text x="245.8" y="38.3">C34</text>
<text x="252.1" y="38.3">C35</text>
<text x="25.9" y="45.3">GND</text>
<text x="33.1" y="47.8">Y1</text>
<text x="34.3" y="42.7">R3</text>
<text x="38.1" y="42.7">10K</text>
<text x="45" y="45.3">BOOT0</text>
<text x="63.1" y="42.2" transform="rotate(-90 63.1 42.2)">VDDA</text>
<text x="65.6" y="47.8">PA3</text>
<text x="65.6" y="42.7">PA1</text>
<text x="65.6" y="45.3">PA2</text>
<text x="85.6" y="45.3">GND</text>
<text x="93.3" y="45.3">GND</text>
<text x="100.9" y="45.3">GND</text>
<text x="108.5" y="45.3">GND</text>
<text x="158" y="45.3">P1.6/MISO/RXD1_/VBUS/AIN6</text>
<text x="158" y="47.8">P1.7/SCK/TXD1_/AIN7</text>
<text x="190.5" y="45.3">P1.5/MOSI/PWM0_/UCC2/AIN5</text>
<text x="199.1" y="47.8">P1.4/SCS/UCC1/AIN4</text>
<text x="243.1" y="47.8">GND</text>
<text x="245.8" y="42.1">0.1u</text>
<text x="249.5" y="47.8">GND</text>
<text x="252.1" y="42.1">0.1u</text>
<text x="27.2" y="51.6">GND</text>
<text x="45" y="50.4">PD0</text>
<text x="45" y="52.9">PD1</text>
<text x="65.6" y="50.4">PA4</text>
<text x="65.6" y="52.9">PA5</text>
<text x="158" y="50.4">P5.7/RST</text>
<text x="158" y="52.9">P3.0/RXD</text>
<text x="198.5" y="50.4">P1.1/T2EX/CAP2/AIN1</text>
<text x="200.8" y="52.9">P1.0/T2/CAP1/AIN0</text>
<text x="26" y="55.4">3215-8MHz</text>
<text x="45" y="58">PB0</text>
<text x="65.6" y="55.4">PA6</text>
<text x="65.6" y="58">PA7</text>
<text x="158" y="55.4">P3.1/TXD</text>
<text x="158" y="58">P3.2/INT0</text>
<text x="216.7" y="58">VDD</text>
<text x="216.8" y="55.4">V33</text>
<text x="228.6" y="55.4">+3V3</text>
<text x="248.9" y="59.2">D1</text>
<text x="250.7" y="54.2">GND</text>
<text x="260.5" y="59.2">J1</text>
<text x="45" y="60.5">PB1</text>
<text x="45" y="63.1">PB2</text>
<text x="45" y="65.6">PB3</text>
<text x="64.4" y="65.6">PA10</text>
<text x="65.6" y="60.5">PA8</text>
<text x="65.6" y="63.1">PA9</text>
<text x="158" y="60.5">P3.3/INT1</text>
<text x="158" y="63.1">P3.4/T0</text>
<text x="158" y="65.6">P3.5/T1</text>
<text x="203" y="65.6">P0.6/RXD3/AIN14</text>
<text x="203" y="60.5">P0.4/RXD2/AIN12</text>
<text x="203.3" y="63.1">P0.5/TXD2/AIN13</text>
<text x="236" y="65.6">+5V</text>
<text x="243.9" y="64.3">F1</text>
<text x="244.3" y="61.8">TVS 6V</text>
<text x="255.5" y="61.8">USB_B_Micro</text>
<text x="257.6" y="65.6">VBUS</text>
<text x="45" y="68.1">PB4</text>
<text x="45" y="70.7">PB5</text>
<text x="64.4" y="68.1">PA11</text>
<text x="64.4" y="70.7">PA12</text>
<text x="158" y="68.1">P4.6/XI</text>
<text x="158" y="70.7">XO</text>
<text x="203.3" y="68.1">P0.7/TXD3/AIN15</text>
<text x="206.6" y="70.7">P5.0/DM/UDM</text>
<text x="241.5" y="66.9">6V1A</text>
<text x="257.6" y="70.7">D+</text>
<text x="45" y="73.2">PB6</text>
<text x="45" y="75.8">PB7</text>
<text x="64.4" y="73.2">PA13</text>
<text x="64.4" y="75.8">PA14</text>
<text x="83.8" y="75.8">+3V3</text>
<text x="158" y="73.2">P2.2/PWM3/INT0_</text>
<text x="158" y="75.8">P2.4/PWM1/T2_/CAP1_</text>
<text x="207" y="73.2">P5.1/DP/UDP</text>
<text x="209.7" y="75.8">P5.5/HVOD</text>
<text x="257.6" y="73.2">D-</text>
<text x="257.6" y="75.8">ID</text>
<text x="262.4" y="76.5" transform="rotate(-90 262.4 76.5)">GND</text>
<text x="265" y="76.5" transform="rotate(-90 265 76.5)">Shield</text>
<text x="58" y="82" transform="rotate(-90 58 82)">VSS</text>
<text x="60.5" y="82" transform="rotate(-90 60.5 82)">VSSA</text>
<text x="64.4" y="78.3">PA15</text>
<text x="87.6" y="82.1">R2</text>
<text x="158" y="78.3">P2.6/PWM6/RXD1</text>
<text x="191.3" y="79.5" transform="rotate(-90 191.3 79.5)">GND</text>
<text x="203.4" y="78.3">P2.7/PWM7/TXD1</text>
<text x="61.7" y="85.9">U27</text>
<text x="61.7" y="88.5">STM32F103TBUx</text>
<text x="81.9" y="89.1">C40</text>
<text x="87.4" y="89.7">SW1</text>
<text x="87.6" y="84.6">10K</text>
<text x="101" y="89.1">C41</text>
<text x="106.5" y="89.7">SW2</text>
<text x="188.5" y="88.5">GND</text>
<text x="259.6" y="87.2">GND</text>
<text x="55.2" y="92.3">GND</text>
<text x="81.9" y="92.9">0.1u</text>
<text x="87.9" y="92.3">RST</text>
<text x="101" y="92.9">0.1u</text>
<text x="106.8" y="92.3">KEY</text>
<text x="84.4" y="99.9">GND</text>
<text x="103.4" y="99.9">GND</text>
<text x="33" y="118.9">+3V3</text>
<text x="38.7" y="122.7">RN1</text>
<text x="49.2" y="122.7">4*10k</text>
<text x="86.9" y="131.6">GND</text>
<text x="131.3" y="130.4">+3.3V</text>
<text x="141" y="126.3">sensors</text>
<text x="142.4" y="130.4">+3.3V</text>
<text x="38.7" y="135.4">RN2</text>
<text x="40.6" y="132.9">R4</text>
<text x="48.3" y="132.9">10K</text>
<text x="49.2" y="135.4">4*10k</text>
<text x="102.9" y="134.8">J2</text>
<text x="102.9" y="137.4">I2C</text>
<text x="107.1" y="137.4">OLED</text>
<text x="133.2" y="132.9">GND</text>
<text x="142.4" y="132.9">GND</text>
<text x="40.6" y="145.6">R5</text>
<text x="48.3" y="145.6">10K</text>
<text x="28.5" y="165.9">+5V</text>
<text x="39.6" y="167.2">RT9013-Lite</text>
<text x="43.8" y="164.7">U28</text>
<text x="58.4" y="165.9">+3V3</text>
<text x="75.5" y="165.9">+5V</text>
<text x="86.6" y="167.2">RT9013-Lite</text>
<text x="90.8" y="164.7">U29</text>
<text x="105" y="165.9">+3.3V</text>
<text x="26" y="172.9">C27</text>
<text x="32.4" y="172.9">C26</text>
<text x="41.1" y="171">VIN</text>
<text x="45.4" y="171">VOUT</text>
<text x="55.3" y="172.9">C28</text>
<text x="61.6" y="172.9">C29</text>
<text x="73" y="172.9">C30</text>
<text x="79.4" y="172.9">C31</text>
<text x="88.1" y="171">VIN</text>
<text x="92.4" y="171">VOUT</text>
<text x="102.2" y="172.9">C32</text>
<text x="108.6" y="172.9">C33</text>
<text x="146.1" y="172.9">H1</text>
<text x="26.1" y="176.7">10u</text>
<text x="31.9" y="176.7">0.1u</text>
<text x="46.5" y="174.8" transform="rotate(-90 46.5 174.8)">GND</text>
<text x="55.3" y="176.7">0.1u</text>
<text x="61.6" y="176.7">10u</text>
<text x="73.1" y="176.7">10u</text>
<text x="78.9" y="176.7">0.1u</text>
<text x="93.5" y="174.8" transform="rotate(-90 93.5 174.8)">GND</text>
<text x="102.2" y="176.7">0.1u</text>
<text x="108.6" y="176.7">10u</text>
<text x="146.1" y="178">H2</text>
<text x="146.1" y="175.5">MountingHole</text>
<text x="43.7" y="185">GND</text>
<text x="90.7" y="185">GND</text>
<text x="146.1" y="180.5">MountingHole</text>
<text x="146.1" y="183.1">H3</text>
<text x="146.1" y="185.6">MountingHole</text>
<text x="146.1" y="188.2">H4</text>
<text x="146.1" y="190.7">MountingHole</text>
</g>
<g font-size="1.8" fill="#0f0f0f">
<text x="172.7" y="32.7">USB_DP</text>
<text x="31.7" y="39">NRST</text>
<text x="226.1" y="46.6">SWCLK</text>
<text x="144.8" y="51.7">DAP_RX</text>
<text x="226.4" y="49.2">SWDIO</text>
<text x="78.9" y="59.3">KEY</text>
<text x="144.8" y="54.3">DAP_TX</text>
<text x="75.3" y="61.9">DAP_RX</text>
<text x="75.6" y="64.4">DAP_TX</text>
<text x="226.1" y="69.5">USB_DM</text>
<text x="245.1" y="69.5">USB_DP</text>
<text x="30.5" y="74.6">OLED_SDA</text>
<text x="30.5" y="72">OLED_SCL</text>
<text x="76.2" y="74.6">SWCLK</text>
<text x="76.6" y="72">SWDIO</text>
<text x="226.2" y="72">USB_DP</text>
<text x="245.1" y="72">USB_DM</text>
<text x="76.2" y="86">NRST</text>
<text x="95.2" y="86">KEY</text>
<text x="85.1" y="135.5">OLED_SCL</text>
<text x="86.2" y="134.2">+3V3</text>
<text x="85.1" y="138.1">OLED_SDA</text>
</g>
<g font-size="1.8" fill="#a90000">
<text x="192.4" y="32.8">2</text>
<text x="42.5" y="39.1">4</text>
<text x="54.4" y="36.2" transform="rotate(-90 54.4 36.2)">1</text>
<text x="56.9" y="36.8" transform="rotate(-90 56.9 36.8)">19</text>
<text x="59.4" y="36.8" transform="rotate(-90 59.4 36.8)">27</text>
<text x="62" y="36.2" transform="rotate(-90 62 36.2)">6</text>
<text x="70.5" y="39.1">7</text>
<text x="70.5" y="41.7">8</text>
<text x="41.9" y="44.2">35</text>
<text x="69.8" y="46.7">10</text>
<text x="70.5" y="44.2">9</text>
<text x="155.5" y="44.2">1</text>
<text x="155.5" y="46.7">2</text>
<text x="221" y="46.7">27</text>
<text x="221" y="44.2">28</text>
<text x="42.5" y="49.3">2</text>
<text x="42.5" y="51.8">3</text>
<text x="69.8" y="49.3">11</text>
<text x="69.8" y="51.8">12</text>
<text x="155.5" y="49.3">3</text>
<text x="155.5" y="51.8">4</text>
<text x="221" y="51.8">25</text>
<text x="221" y="49.3">26</text>
<text x="41.9" y="56.9">15</text>
<text x="41.9" y="59.4">16</text>
<text x="69.8" y="54.4">13</text>
<text x="69.8" y="56.9">14</text>
<text x="69.8" y="59.4">20</text>
<text x="155.5" y="54.4">5</text>
<text x="155.5" y="56.9">6</text>
<text x="155.5" y="59.4">7</text>
<text x="221" y="59.4">22</text>
<text x="221" y="56.9">23</text>
<text x="221" y="54.4">24</text>
<text x="41.9" y="62">17</text>
<text x="41.9" y="64.5">30</text>
<text x="69.8" y="62">21</text>
<text x="69.8" y="64.5">22</text>
<text x="155.5" y="62">8</text>
<text x="155.5" y="64.5">9</text>
<text x="221" y="64.5">20</text>
<text x="221" y="62">21</text>
<text x="254.6" y="64.5">1</text>
<text x="41.9" y="67.1">31</text>
<text x="41.9" y="69.6">32</text>
<text x="69.8" y="67.1">23</text>
<text x="69.8" y="69.6">24</text>
<text x="154.9" y="67.1">10</text>
<text x="154.9" y="69.6">11</text>
<text x="221" y="69.6">18</text>
<text x="221" y="67.1">19</text>
<text x="254.6" y="69.6">3</text>
<text x="41.9" y="72.1">33</text>
<text x="41.9" y="74.7">34</text>
<text x="69.8" y="72.1">25</text>
<text x="69.8" y="74.7">28</text>
<text x="69.8" y="77.2">29</text>
<text x="154.9" y="72.1">12</text>
<text x="154.9" y="74.7">13</text>
<text x="154.9" y="77.2">14</text>
<text x="221" y="77.2">15</text>
<text x="221" y="74.7">16</text>
<text x="221" y="72.1">17</text>
<text x="254.6" y="72.1">2</text>
<text x="254.6" y="74.7">4</text>
<text x="190.2" y="82.6" transform="rotate(-90 190.2 82.6)">29</text>
<text x="261.4" y="79.4" transform="rotate(-90 261.4 79.4)">5</text>
<text x="263.9" y="79.4" transform="rotate(-90 263.9 79.4)">6</text>
<text x="56.9" y="85.1" transform="rotate(-90 56.9 85.1)">18</text>
<text x="59.4" y="84.5" transform="rotate(-90 59.4 84.5)">5</text>
<text x="41.2" y="125.1">1</text>
<text x="48.9" y="125.1">8</text>
<text x="41.2" y="127.6">2</text>
<text x="41.2" y="130.2">3</text>
<text x="48.9" y="130.2">6</text>
<text x="48.9" y="127.6">7</text>
<text x="96.5" y="130.6">1</text>
<text x="41.2" y="137.8">1</text>
<text x="41.2" y="132.7">4</text>
<text x="48.9" y="137.8">8</text>
<text x="48.9" y="132.7">5</text>
<text x="96.5" y="133.1">2</text>
<text x="96.5" y="135.6">3</text>
<text x="41.2" y="140.3">2</text>
<text x="41.2" y="142.9">3</text>
<text x="48.9" y="142.9">6</text>
<text x="48.9" y="140.3">7</text>
<text x="96.5" y="138.2">4</text>
<text x="41.2" y="145.4">4</text>
<text x="48.9" y="145.4">5</text>
<text x="38.7" y="169.9">1</text>
<text x="51.4" y="169.9">5</text>
<text x="85.7" y="169.9">1</text>
<text x="98.4" y="169.9">5</text>
<text x="45.5" y="177.2" transform="rotate(-90 45.5 177.2)">2</text>
<text x="92.5" y="177.2" transform="rotate(-90 92.5 177.2)">2</text>
</g>
<g font-size="1.8" fill="#725600">
<text x="141" y="136.9">File:</text>
<text x="146.1" y="136.9">sensors.kicad_sch</text>
</g>
<g font-size="1.1" fill="#a90000">
<text x="35.4" y="50.5">2</text>
<text x="37.8" y="53.2" transform="rotate(-90 37.8 53.2)">1</text>
<text x="37.8" y="49.4" transform="rotate(-90 37.8 49.4)">3</text>
</g>
</svg>
